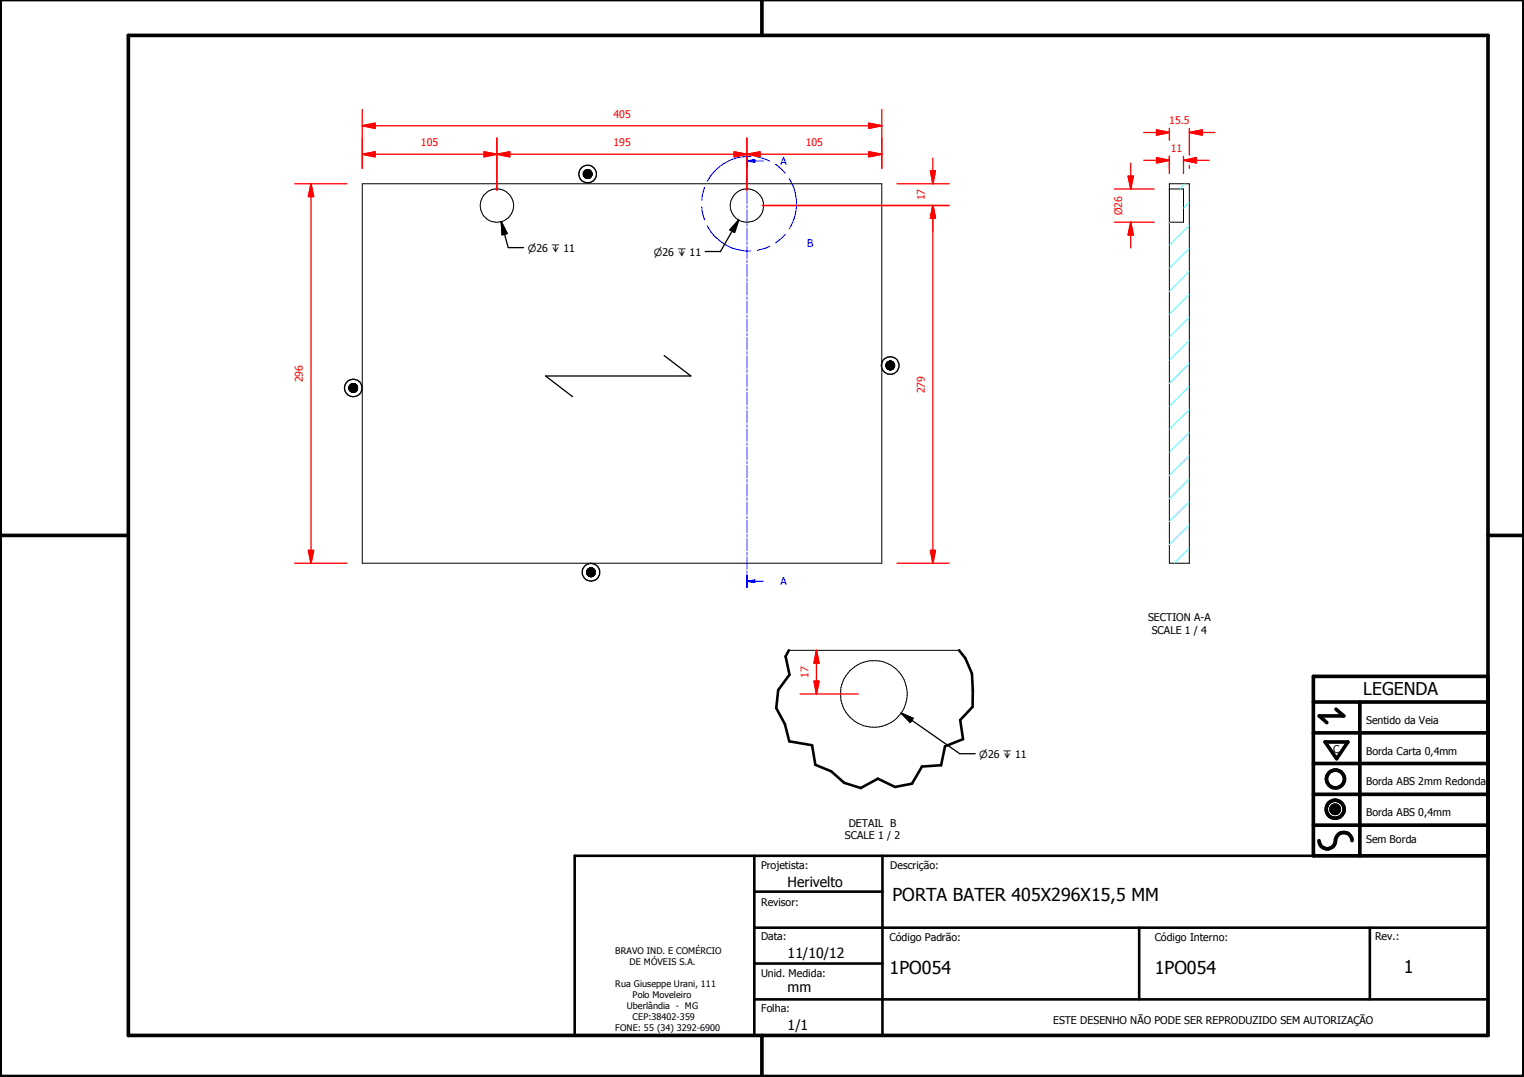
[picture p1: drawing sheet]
<svg xmlns="http://www.w3.org/2000/svg" width="297mm" height="210mm" viewBox="0 0 297 210" stroke-linecap="round" stroke-linejoin="round" font-family="sans-serif">
<g fill="none" stroke="#000" stroke-width=".19">
<path d="M70.6 35.8h101.3v74h-101.3zM113.7 33.8l1.7 .1zM113.7 33.9h1.7v.1zM113.7 33.9l1.7 .1h-1.7zM113.7 34h1.7zM113.7 34l1.7 .1zM113.7 34.1l1.7 .1zM113.7 33.7l1.7 .1zM113.7 34.2h1.7l-.1 .1zM113.7 34.2l1.6 .1h-1.6zM113.7 34.3h1.6zM113.7 33.7h1.7z"/>
<path d="M113.7 33.6l1.7 .1zM113.7 33.6h1.6zM113.8 34.3h1.5zM113.8 34.3l1.4 .1zM113.8 33.5l1.5 .1zM113.9 34.4h1.3zM113.9 34.4l1.2 .1zM113.9 33.4l1.4 .1zM113.9 34.5h1.2zM113.9 33.4h1.3zM114 34.5h1.1zM114 34.5l1 .1z"/>
<path d="M114 33.3l1.1 .1zM114 33.3h1.1zM114 34.6h1zM114 34.6l1 .1zM114 33.2l1.1 .1zM114 33.2h1zM114.1 34.7h.9zM114.1 34.7h.8zM114.1 33.2h.9zM114.2 34.7h.7zM114.2 34.7h.6zM114.2 33.1l.8 .1z"/>
<path d="M114.2 33.1h.7zM114.3 34.7h.5zM114.3 34.7l.4 .1zM114.3 33.1h.6zM114.3 33.1h.5zM114.4 34.8h.3zM114.4 34.8h.2zM114.4 33.1h.4zM114.4 33.1h.3zM114.5 34.8h.1zM114.5 33.1h.2zM114.5 33.1h.1z"/>
<path d="M227.9 36.8h.1M227.9 36.8h2.8v6.5h-2.8M227.9 35.8h3.9v74h-3.9zM227.9 43.3h.1M68 75.5l1.7 .1zM68 75.6l1.7 .1zM68 75.7l1.7 .1zM68 75.8h1.7v.1zM68 75.8l1.7 .1h-1.7zM68 75.9h1.7zM68 75.9h1.6zM68 75.4l1.7 .1z"/>
<path d="M68 75.4h1.7zM68.1 75.9h1.5zM68.1 75.9l1.5 .1zM68.1 76h1.5zM68.1 76l1.5 .1zM68.1 75.3l1.6 .1h-1.7zM68.1 75.3l1.6 .1zM68.1 75.2l1.5 .1zM68.2 76.1h1.4zM68.2 76.1l1.3 .1zM68.2 75.1l1.4 .1zM68.2 76.2h1.3z"/>
<path d="M68.2 76.2h1.2zM68.2 75.1h1.4h-1.4zM68.2 75.1h1.4zM68.3 76.2h1.1zM68.3 76.2l1.1 .1zM68.3 75l1.2 .1zM68.4 76.3h1zM68.4 76.3h.9zM68.4 74.9l1 .1h-1.1zM68.4 74.9l1 .1zM68.4 76.3l.8 .1zM68.4 74.9h1z"/>
<path d="M68.4 74.9h.9zM68.5 76.4h.7zM68.5 76.4h.6zM68.5 74.8l.8 .1zM68.5 74.8h.7zM68.6 76.4h.5zM68.6 76.4l.4 .1zM68.6 74.8h.6zM68.6 74.8h.5zM68.7 76.5h.3zM68.7 74.8h.4zM68.7 74.8h.3z"/>
<path d="M68.8 76.5h.2zM68.8 74.8h.2zM172.7 71.1h1.7v.1zM172.7 71.1l1.7 .1h-1.7zM172.7 71.2l1.7 .1zM172.7 71.3h1.7zM172.7 71.3l1.6 .1zM172.7 71.4l1.6 .1zM172.7 71.1h1.7zM172.7 71.5h1.6zM172.7 71.5l1.6 .1zM172.7 71l1.6 .1z"/>
<path d="M172.8 71.6h1.5zM172.8 71.6h1.4zM172.8 70.9l1.5 .1h-1.6zM172.8 70.9h1.5v.1zM172.8 71.6l1.4 .1zM172.8 70.8l1.5 .1zM172.8 71.7h1.4zM172.8 71.7l1.4 .1zM172.8 70.7l1.4 .1zM172.9 71.8h1.3zM172.9 71.8l1.2 .1zM172.9 70.7h1.3z"/>
<path d="M172.9 71.9h1.2zM172.9 71.9h1.1zM172.9 70.6l1.3 .1zM172.9 70.6h1.2zM173 71.9h1zM173 71.9l.9 .1zM173 70.6h1.1zM173 70.6h1zM173.1 72h.8zM173.1 70.5l.9 .1zM173.1 70.5h.8zM173.2 72h.7z"/>
<path d="M173.2 72h.6zM173.2 70.4l.7 .1zM173.2 70.4h.7zM173.3 72h.5zM173.3 72l.4 .1zM173.3 70.4h.6zM173.3 70.4h.5zM173.4 72.1h.3zM173.4 72.1h.2zM173.4 70.4h.4zM173.4 70.4h.3zM173.4 70.4h.2z"/>
<path d="M114.3 111.5h1.7zM114.3 111.5h1.7v.1zM114.3 111.5l1.7 .1h-1.7zM114.3 111.6h1.7zM114.3 111.6l1.7 .1zM114.3 111.7l1.7 .1zM114.3 111.4l1.7 .1zM114.4 111.8h1.6zM114.4 111.8l1.5 .1zM114.4 111.3l1.6 .1h-1.7zM114.4 111.3h1.6v.1zM114.4 111.9h1.5z"/>
<path d="M114.4 111.9l1.5 .1zM114.4 111.2l1.6 .1zM114.5 112h1.4zM114.5 111.1l1.4 .1zM114.5 112l1.3 .1zM114.5 111l1.4 .1zM114.6 112.1h1.2zM114.6 112.1h1.1zM114.6 111h1.3zM114.6 111h1.2zM114.6 112.1l1.1 .1zM114.6 110.9l1.2 .1z"/>
<path d="M114.7 112.2h1zM114.7 112.2l.9 .1zM114.7 110.9h1zM114.8 112.3h.8zM114.8 112.3h.7zM114.8 110.8l.9 .1zM114.8 112.3l.6 .1zM114.8 110.7l.8 .1h-.8zM114.8 110.7l.8 .1zM114.8 110.7h.7zM114.9 112.4h.5zM114.9 110.7h.6z"/>
<path d="M114.9 110.7h.5zM115 112.4h.4zM115 112.4h.3zM115 110.7h.4zM115.1 112.4h.2zM115.1 110.7h.3zM115.1 110.7h.2zM153.8 126.7h33.1M259.4 157.6l1.6 .1zM259.4 157.7l1.6 .1zM259.4 157.8l1.6 .1zM259.4 157.9h1.6v.1z"/>
<path d="M259.4 157.9l1.6 .1h-1.5zM259.4 157.6h1.6zM259.5 158h1.5zM259.5 158l1.4 .1zM259.5 157.5l1.5 .1zM259.5 158.1h1.4zM259.5 157.4l1.5 .1zM259.5 158.1l1.4 .1zM259.5 157.3l1.4 .1zM259.6 158.2h1.3zM259.6 158.2h1.2zM259.6 157.2l1.3 .1z"/>
<path d="M259.6 158.2l1.2 .1zM259.6 157.2h1.3zM259.7 158.3h1.1zM259.7 158.3l1 .1zM259.7 157.1l1.1 .1zM259.7 157.1h1.1zM259.8 158.4h.9zM259.8 158.4h.8zM259.8 157.1h1zM259.8 157.1h.9zM259.8 158.4l.8 .1zM259.8 157l.9 .1z"/>
<path d="M259.8 157h.8zM259.9 158.5h.7zM259.9 158.5h.6zM259.9 157h.7zM260 158.5h.5zM260 158.5h.4zM260 157h.6zM260.1 158.5h.3zM260.1 158.5h.2zM260.1 156.9l.4 .1zM260.1 156.9h.3zM260.1 156.9h.2z"/>
<circle cx="96.8" cy="40.1" r="3.3"/>
<circle cx="145.6" cy="40.1" r="3.3"/>
<circle cx="170.3" cy="135.2" r="6.5"/>
</g>
<path d="M153.8 126.7l-.7 1.2 .8 3.6-2.2 3-.4 3.5 1.7 3.1 .8 3.4 4.5 .7 .6 3.9 3.1 1.2 2.5 2.3 3.3 1 3.3-1.8 3.4 1.6 3.3-.7 1.9-3.3 3.7-.3 .8-3.6 3.5-1.4-.5-3.8 2.4-2.5v-3.3l-.2-3.2-1.2-3-1.3-1.6M112 166.8h178v35h-178zM147 173.8h25M147 166.8v35M172 166.8v35M147 194.8h143M147 180.8h143M147 187.8h25M222 180.8v14M267 180.8v14" fill="none" stroke="#000" stroke-width=".51"/>
<g fill="#000">
<path d="M113.7 33.7l1.7 .1zM113.7 33.7h1.7zM113.7 33.6l1.7 .1zM113.7 33.6h1.6zM113.8 33.5l1.5 .1zM113.9 33.4l1.4 .1zM113.9 33.4h1.3zM114 33.3l1.1 .1zM114 33.3h1.1zM114 33.2l1.1 .1zM114 33.2h1zM114.1 33.2h.9z"/>
<path d="M114.2 33.1l.8 .1zM114.2 33.1h.7zM114.3 33.1h.6zM114.3 33.1h.5zM114.4 33.1h.4zM114.4 33.1h.3zM114.5 33.1h.2zM114.5 33.1h.1zM114.4 34.8h.2zM114.5 34.8h.1zM114.3 34.7l.4 .1zM114.4 34.8h.3z"/>
<path d="M114.2 34.7h.6zM114.3 34.7h.5zM114.1 34.7h.8zM114.2 34.7h.7zM114 34.6l1 .1zM114.1 34.7h.9zM114 34.5l1 .1zM114 34.6h1zM113.9 34.5h1.2zM114 34.5h1.1zM113.9 34.4l1.2 .1zM113.8 34.3l1.4 .1z"/>
<path d="M113.9 34.4h1.3zM113.7 34.3h1.6zM113.8 34.3h1.5zM113.7 34.2l1.6 .1h-1.6zM113.7 34l1.7 .1zM113.7 34.1l1.7 .1zM113.7 34.2h1.7l-.1 .1zM113.7 33.8l1.7 .1zM113.7 33.9h1.7v.1zM113.7 33.9l1.7 .1h-1.7zM113.7 34h1.7zM68 75.4l1.7 .1z"/>
<path d="M68 75.4h1.7zM68.1 75.3l1.6 .1h-1.7zM68.1 75.3l1.6 .1zM68.1 75.2l1.5 .1zM68.2 75.1l1.4 .1zM68.2 75.1h1.4h-1.4zM68.2 75.1h1.4zM68.3 75l1.2 .1zM68.4 74.9l1 .1h-1.1zM68.4 74.9l1 .1zM68.4 74.9h1zM68.4 74.9h.9z"/>
<path d="M68.5 74.8l.8 .1zM68.5 74.8h.7zM68.6 74.8h.6zM68.6 74.8h.5zM68.7 74.8h.4zM68.7 74.8h.3zM68.8 74.8h.2zM68.7 76.5h.3zM68.8 76.5h.2zM68.6 76.4l.4 .1zM68.5 76.4h.6zM68.6 76.4h.5z"/>
<path d="M68.4 76.3l.8 .1zM68.5 76.4h.7zM68.4 76.3h.9zM68.3 76.2l1.1 .1zM68.4 76.3h1zM68.2 76.2h1.2zM68.3 76.2h1.1zM68.2 76.1l1.3 .1zM68.2 76.2h1.3zM68.1 76l1.5 .1zM68.2 76.1h1.4zM68.1 75.9l1.5 .1z"/>
<path d="M68.1 76h1.5zM68 75.9h1.6zM68.1 75.9h1.5zM68 75.5l1.7 .1zM68 75.6l1.7 .1zM68 75.7l1.7 .1zM68 75.8h1.7v.1zM68 75.8l1.7 .1h-1.7zM68 75.9h1.7zM172.7 71.1h1.7zM172.7 71l1.6 .1zM172.8 70.9l1.5 .1h-1.6z"/>
<path d="M172.8 70.9h1.5v.1zM172.8 70.8l1.5 .1zM172.8 70.7l1.4 .1zM172.9 70.7h1.3zM172.9 70.6l1.3 .1zM172.9 70.6h1.2zM173 70.6h1.1zM173 70.6h1zM173.1 70.5l.9 .1zM173.1 70.5h.8zM173.2 70.4l.7 .1zM173.2 70.4h.7z"/>
<path d="M173.3 70.4h.6zM173.3 70.4h.5zM173.4 70.4h.4zM173.4 70.4h.3zM173.4 70.4h.2zM173.4 72.1h.2zM173.3 72l.4 .1zM173.4 72.1h.3zM173.2 72h.6zM173.3 72h.5zM173.1 72h.8zM173.2 72h.7z"/>
<path d="M173 71.9l.9 .1zM172.9 71.9h1.1zM173 71.9h1zM172.9 71.8l1.2 .1zM172.9 71.9h1.2zM172.8 71.7l1.4 .1zM172.9 71.8h1.3zM172.8 71.6l1.4 .1zM172.8 71.7h1.4zM172.8 71.6h1.4zM172.7 71.5l1.6 .1zM172.8 71.6h1.5z"/>
<path d="M172.7 71.3l1.6 .1zM172.7 71.4l1.6 .1zM172.7 71.5h1.6zM172.7 71.1h1.7v.1zM172.7 71.1l1.7 .1h-1.7zM172.7 71.2l1.7 .1zM172.7 71.3h1.7zM114.3 111.4l1.7 .1zM114.4 111.3l1.6 .1h-1.7zM114.4 111.3h1.6v.1zM114.4 111.2l1.6 .1zM114.5 111.1l1.4 .1z"/>
<path d="M114.5 111l1.4 .1zM114.6 111h1.3zM114.6 111h1.2zM114.6 110.9l1.2 .1zM114.7 110.9h1zM114.8 110.8l.9 .1zM114.8 110.7l.8 .1h-.8zM114.8 110.7l.8 .1zM114.8 110.7h.7zM114.9 110.7h.6zM114.9 110.7h.5zM115 110.7h.4z"/>
<path d="M115.1 110.7h.3zM115.1 110.7h.2zM115 112.4h.3zM115.1 112.4h.2zM114.9 112.4h.5zM115 112.4h.4zM114.8 112.3l.6 .1zM114.8 112.3h.7zM114.7 112.2l.9 .1zM114.8 112.3h.8zM114.6 112.1l1.1 .1zM114.7 112.2h1z"/>
<path d="M114.6 112.1h1.1zM114.5 112l1.3 .1zM114.6 112.1h1.2zM114.5 112h1.4zM114.4 111.9l1.5 .1zM114.4 111.8l1.5 .1zM114.4 111.9h1.5zM114.3 111.6l1.7 .1zM114.3 111.7l1.7 .1zM114.4 111.8h1.6zM114.3 111.5h1.7zM114.3 111.5h1.7v.1z"/>
<path d="M114.3 111.5l1.7 .1h-1.7zM114.3 111.6h1.7zM259.4 157.6h1.6zM259.5 157.5l1.5 .1zM259.5 157.4l1.5 .1zM259.5 157.3l1.4 .1zM259.6 157.2l1.3 .1zM259.6 157.2h1.3zM259.7 157.1l1.1 .1zM259.7 157.1h1.1zM259.8 157.1h1zM259.8 157.1h.9z"/>
<path d="M259.8 157l.9 .1zM259.8 157h.8zM259.9 157h.7zM260 157h.6zM260.1 156.9l.4 .1zM260.1 156.9h.3zM260.1 156.9h.2zM260.1 158.5h.2zM260 158.5h.4zM260.1 158.5h.3zM259.9 158.5h.6zM260 158.5h.5z"/>
<path d="M259.8 158.4l.8 .1zM259.9 158.5h.7zM259.8 158.4h.8zM259.7 158.3l1 .1zM259.8 158.4h.9zM259.6 158.2l1.2 .1zM259.7 158.3h1.1zM259.6 158.2h1.2zM259.5 158.1l1.4 .1zM259.6 158.2h1.3zM259.5 158l1.4 .1zM259.5 158.1h1.4z"/>
<path d="M259.4 157.9l1.6 .1h-1.5zM259.5 158h1.5zM259.4 157.6l1.6 .1zM259.4 157.7l1.6 .1zM259.4 157.8l1.6 .1zM259.4 157.9h1.6v.1z"/>
</g>
<g fill="none" stroke="#000" stroke-width=".71">
<path d="M148.5 0v6.9M297 -.1v209.9h-297v-209.9M25 6.9h265v194.9h-265zM0 104.4h25M290 104.4h7M256 136.8h34M260.4 138.2l1.5 1.3h-4.8l1.5 1.3M265 136.8v30M290 131.8h-34v35h34M256 154.8h34M256 148.8h34M256 142.8h34"/>
<path d="M258.3 144.6h4.4l-2.2 3.3zM256 160.8h34M257.1 163.8a1.62 1.62 0 0 0 1.8 1.6 1.62 1.62 0 0 0 1.4-1.9 1.63 1.63 0 0 1 1.7-1.2 1.63 1.63 0 0 1 1.5 1.5M148.5 201.8v8"/>
<circle cx="260.2" cy="157.7" r="1.76"/>
<circle cx="260.2" cy="157.7" r=".82"/>
<circle cx="260.3" cy="151.8" r="1.76"/>
</g>
<g fill="none" stroke="#00f" stroke-width=".19">
<path d="M145.6 30.2v2.4M145.6 32.9v.5M145.6 33.8v2.3M145.6 36.5v.5M145.6 37.3v2.4M145.6 31.4h1.5M145.6 40v.5M145.6 40.9v2.3M145.6 43.6v.5M145.6 44.4v2.4M145.6 47.2v.4M145.6 48v2.4"/>
<path d="M145.6 50.8v.4M145.6 51.6v2.3M145.6 54.3v.5M145.6 55.1v2.4M145.6 57.9v.4M145.6 58.7v2.3M145.6 61.4v.4M145.6 62.2v2.4M145.6 65v.4M145.6 65.8v2.4M145.6 68.5v.5M145.6 69.4v2.4"/>
<path d="M145.6 72.1v.5M145.6 72.9v2.4M145.6 75.7v.4M145.6 76.5v2.4M145.6 79.2v.5M145.6 80.1v2.3M145.6 82.8v.4M145.6 83.6v2.4M145.6 86.4v.4M145.6 87.2v2.3M145.6 89.9v.4M145.6 90.7v2.4"/>
<path d="M145.6 93.5v.4M145.6 94.3v2.4M145.6 97v.5M145.6 97.9v2.3M145.6 100.6v.4M145.6 101.4v2.4M145.6 104.2v.4M145.6 105v2.3M145.6 107.7v.5M145.6 108.5v2.4M145.6 111.3v.4M145.6 112.1v2.4"/>
</g>
<path d="M145.6 30.2v2.4M145.6 112.1v2.4" fill="none" stroke="#00f" stroke-width=".3"/>
<path d="M145.6 31.4l1.5-.3v.5z" fill="#00f"/>
<path d="M145.6 31.4l1.5-.3v.5zM147.1 31.4h1.7M145.6 113.3h1.5" fill="none" stroke="#00f" stroke-width=".19"/>
<path d="M145.6 113.3l1.5-.3v.5z" fill="#00f"/>
<path d="M137.3 36.5l-.5 2.5M146.3 30.5a9.3 9.3 0 0 0-8.5 4.8M147.6 30.6l2.4 .8M151.2 32l1.2 1 .7 .8M153.8 34.8a9.1 9.1 0 0 1 0 9.8M136.8 40.3l.1 .9 .4 1.6M137.8 44a9.2 9.2 0 0 0 8.5 4.9M150 48l-.7 .3-1.7 .5M153.1 45.6l-1.9 1.7M145.6 113.3l1.5-.3v.5zM147.1 113.3h1.7" fill="none" stroke="#00f" stroke-width=".19"/>
<g fill="none" stroke="#0ff" stroke-width=".19">
<path d="M231 35.8l-1 1M231.8 39.5l-1.1 1.1M227.9 43.3h.1M231.8 57.4l-3.9 3.9M231.8 52.9l-3.9 3.9M231.8 48.4l-3.9 3.9M231.8 43.9l-3.9 3.9M231.8 79.8l-3.9 3.9M231.8 75.4l-3.9 3.8M231.8 70.9l-3.9 3.9M231.8 66.4l-3.9 3.8M231.8 61.9l-3.9 3.8"/>
<path d="M231.8 97.8l-3.9 3.8M231.8 93.3l-3.9 3.9M231.8 88.8l-3.9 3.9M231.8 84.3l-3.9 3.9M231.8 106.8l-3 3M231.8 102.3l-3.9 3.8"/>
</g>
<path d="M70.6 30.1h2.5" fill="none" stroke="#f00" stroke-width=".25"/>
<path d="M70.6 30.1l2.5-.5v1z" fill="#f00"/>
<path d="M70.6 30.1l2.5-.5v1zM94.4 30.1h2.5" fill="none" stroke="#f00" stroke-width=".25"/>
<path d="M94.4 29.6l2.5 .5-2.5 .5z" fill="#f00"/>
<path d="M70.6 26.9v5.9M73.1 30.1h21.3M94.4 29.6l2.5 .5-2.5 .5zM96.9 30.1h2.5M96.9 26.9v10.2" fill="none" stroke="#f00" stroke-width=".25"/>
<path d="M96.9 30.1l2.5-.5v1z" fill="#f00"/>
<path d="M96.9 30.1l2.5-.5v1zM143.1 30.1h2.5" fill="none" stroke="#f00" stroke-width=".25"/>
<path d="M143.1 29.6l2.5 .5-2.5 .5z" fill="#f00"/>
<path d="M96.9 26.9v10.2M99.4 30.1h43.7M143.1 29.6l2.5 .5-2.5 .5zM145.6 30.1h2.5M145.6 26.9v10.2" fill="none" stroke="#f00" stroke-width=".25"/>
<path d="M145.6 30.1l2.5-.5v1z" fill="#f00"/>
<path d="M145.6 30.1l2.5-.5v1zM169.3 30.1h2.6" fill="none" stroke="#f00" stroke-width=".25"/>
<path d="M169.3 29.6l2.6 .5-2.6 .5z" fill="#f00"/>
<path d="M70.6 24.5h2.5M145.6 26.9v10.2M148.1 30.1h21.2M169.3 29.6l2.6 .5-2.6 .5zM171.9 26.9v5.9" fill="none" stroke="#f00" stroke-width=".25"/>
<path d="M70.6 24.5l2.5-.5v1z" fill="#f00"/>
<path d="M70.6 24.5l2.5-.5v1zM169.3 24.5h2.6" fill="none" stroke="#f00" stroke-width=".25"/>
<path d="M169.3 24l2.6 .5-2.6 .5z" fill="#f00"/>
<path d="M70.6 21.3v11.5M73.1 24.5h96.2M169.3 24l2.6 .5-2.6 .5zM171.9 21.3v11.5M60.6 107.3v2.5" fill="none" stroke="#f00" stroke-width=".25"/>
<path d="M60.1 107.3h1l-.5 2.5z" fill="#f00"/>
<path d="M60.6 35.8v2.5M60.1 107.3h1l-.5 2.5z" fill="none" stroke="#f00" stroke-width=".25"/>
<path d="M60.6 35.8l.5 2.5h-1z" fill="#f00"/>
<path d="M57.4 35.8h10.2M60.6 35.8l.5 2.5h-1zM60.6 38.3v69M57.4 109.8h10.2M181.8 107.3v2.5" fill="none" stroke="#f00" stroke-width=".25"/>
<path d="M181.4 107.3h.9l-.5 2.5z" fill="#f00"/>
<path d="M181.8 40v2.5M181.4 107.3h.9l-.5 2.5z" fill="none" stroke="#f00" stroke-width=".25"/>
<path d="M181.8 40l.5 2.5h-.9z" fill="#f00"/>
<path d="M148.6 40h36.4M181.8 40l.5 2.5h-.9zM181.8 40v67.3M174.8 109.8h10.2" fill="none" stroke="#f00" stroke-width=".25"/>
<path d="M181.8 40l.5 2.5h-.9z" fill="#f00"/>
<path d="M181.8 33.3v2.5M181.8 40l.5 2.5h-.9z" fill="none" stroke="#f00" stroke-width=".25"/>
<path d="M181.4 33.3h.9l-.5 2.5z" fill="#f00"/>
<path d="M174.8 35.8h10.2M181.4 33.3h.9l-.5 2.5zM181.8 30.8v2.5M220.4 34.3v2.5M148.6 40h36.4M181.8 42.5v2.6" fill="none" stroke="#f00" stroke-width=".25"/>
<g fill="none" stroke="#000" stroke-width=".25">
<path d="M97.7 43.2l1.1 2.3-.9 .3zM97.7 43.2l1.4 5.1h3M144 42.9l-.8 2.4-.9-.5zM144 42.9l-3.6 6.1h-2.9M129.5 69.3l5.2 4h-28.4l5.3 4"/>
<circle cx="114.5" cy="33.9" r=".85"/>
<circle cx="114.5" cy="33.9" r="1.73"/>
<circle cx="68.9" cy="75.6" r="1.7"/>
<circle cx="68.9" cy="75.6" r=".85"/>
<circle cx="173.5" cy="71.2" r="1.72"/>
<circle cx="173.5" cy="71.3" r=".84"/>
<circle cx="115.2" cy="111.6" r=".84"/>
<circle cx="115.2" cy="111.5" r="1.72"/>
</g>
<path d="M97.7 43.2l1.1 2.3-.9 .3zM144 42.9l-.8 2.4-.9-.5z" fill="#000"/>
<path d="M219.9 34.3h1l-.5 2.5z" fill="#f00"/>
<path d="M219.9 34.3h1l-.5 2.5zM220.4 43.3v2.5" fill="none" stroke="#f00" stroke-width=".25"/>
<path d="M220.4 43.3l.5 2.5h-1z" fill="#f00"/>
<path d="M217.2 36.8h7.8M220.4 31.8v2.5M225.4 31.2h2.5M217.2 43.3h7.8M220.4 43.3l.5 2.5h-1zM220.4 45.8v2.5" fill="none" stroke="#f00" stroke-width=".25"/>
<path d="M225.4 30.7l2.5 .5-2.5 .5z" fill="#f00"/>
<path d="M225.4 30.7l2.5 .5-2.5 .5zM230.7 31.2h2.5" fill="none" stroke="#f00" stroke-width=".25"/>
<path d="M230.7 31.2l2.5-.5v1z" fill="#f00"/>
<path d="M222.9 31.2h2.5M227.9 30.4v3.4M230.7 31.2l2.5-.5v1zM230.7 30.4v3.4M231.8 25.8h2.5M233.2 31.2h2.5" fill="none" stroke="#f00" stroke-width=".25"/>
<path d="M231.8 25.8l2.5-.5v1z" fill="#f00"/>
<path d="M225.4 25.8h2.5M231.8 25.8l2.5-.5v1z" fill="none" stroke="#f00" stroke-width=".25"/>
<path d="M225.4 25.3l2.5 .5-2.5 .5z" fill="#f00"/>
<path d="M222.9 25.8h2.5M225.4 25.3l2.5 .5-2.5 .5zM227.9 25v2.3M227.9 30.4v2.4M231.8 25v5.2M231.8 32.3v.5M234.3 25.8h2.5M159.1 126.7v2.5" fill="none" stroke="#f00" stroke-width=".25"/>
<path d="M159.1 126.7l.5 2.5h-.9z" fill="#f00"/>
<path d="M159.1 126.7l.5 2.5h-.9zM159.1 132.8v2.5" fill="none" stroke="#f00" stroke-width=".25"/>
<path d="M158.7 132.8h.9l-.5 2.5z" fill="#f00"/>
<path d="M156 135.3h11.3M158.7 132.8h.9l-.5 2.5zM159.1 129.2v3.6" fill="none" stroke="#f00" stroke-width=".25"/>
<path d="M175.6 139l2.4 1-.6 .8zM175.6 139l11.5 7.9h3" fill="none" stroke="#000" stroke-width=".25"/>
<path d="M175.6 139l2.4 1-.6 .8z" fill="#000"/>
<g font-size="3.5">
<text x="173.9" y="175.7">PORTA BATER 405X296X15,5 MM</text>
<text x="173.4" y="189.7">1PO054</text>
<text x="225.1" y="189.7">1PO054</text>
<text x="273.6" y="189.7">1</text>
</g>
<text font-size="3.4" x="265.7" y="135.4">LEGENDA</text>
<g font-size="2.7">
<text x="153.5" y="172.8">Herivelto</text>
<text x="153.5" y="186.6">11/10/12</text>
<text x="153.5" y="193.4">mm</text>
<text x="153.5" y="200.8">1/1</text>
</g>
<g font-size="2.1" fill="#f00">
<text x="119.6" y="22.9">405</text>
<text x="82" y="28.5">105</text>
<text x="119.6" y="28.5">195</text>
<text x="157.1" y="28.5">105</text>
<text x="227.9" y="24.2">15.5</text>
<text x="228.2" y="29.7">11</text>
<text x="180.3" y="39.1" transform="rotate(-90 180.3 39.1)">17</text>
<text x="218.7" y="42" transform="rotate(-90 218.7 42)">Ø26</text>
<text x="59" y="74.5" transform="rotate(-90 59 74.5)">296</text>
<text x="180.3" y="76.6" transform="rotate(-90 180.3 76.6)">279</text>
<text x="157.6" y="132.1" transform="rotate(-90 157.6 132.1)">17</text>
</g>
<g font-size="2.1" fill="#00f">
<text x="152.1" y="32.2">A</text>
<text x="157.3" y="48.2">B</text>
<text x="152.1" y="114">A</text>
</g>
<g font-size="2.1">
<text x="223.8" y="121.1">SECTION A-A</text>
<text x="224.5" y="123.5">SCALE 1 / 4</text>
<text x="266.3" y="141.1">Sentido da Veia</text>
<text x="259.8" y="146.7">C</text>
<text x="266.3" y="147.2">Borda Carta 0,4mm</text>
<text x="266.3" y="153.1">Borda ABS 2mm Redonda</text>
<text x="165.4" y="161.1">DETAIL B</text>
<text x="266.3" y="159">Borda ABS 0,4mm</text>
<text x="164.7" y="163.6">SCALE 1 / 2</text>
<text x="266.3" y="164.4">Sem Borda</text>
<text x="148.4" y="169.3">Projetista:</text>
<text x="173.5" y="169.5">Descrição:</text>
<text x="148.4" y="176.6">Revisor:</text>
<text x="148.4" y="183.2">Data:</text>
<text x="173.4" y="183.3">Código Padrão:</text>
<text x="225.1" y="183.3">Código Interno:</text>
<text x="268" y="183.2">Rev.:</text>
<text x="148.4" y="190.5">Unid. Medida:</text>
<text x="148.4" y="197.2">Folha:</text>
<text x="205.3" y="199.5">ESTE DESENHO NÃO PODE SER REPRODUZIDO SEM AUTORIZAÇÃO</text>
</g>
<g font-size="1.9">
<text x="102.9" y="49.1">⌀26 ↧ 11</text>
<text x="127.5" y="49.8">⌀26 ↧ 11</text>
<text x="190.9" y="147.7">⌀26 ↧ 11</text>
</g>
<g font-size="1.8">
<text x="119.9" y="186">BRAVO IND. E COMÉRCIO</text>
<text x="122.7" y="188.1">DE MÓVEIS S.A.</text>
<text x="119.9" y="192.4">Rua Giuseppe Urani, 111</text>
<text x="122.2" y="196.7">Uberlândia - MG</text>
<text x="123.3" y="194.6">Polo Moveleiro</text>
<text x="119.9" y="201">FONE: 55 (34) 3292-6900</text>
<text x="123.3" y="198.8">CEP:38402-359</text>
</g>
</svg>
